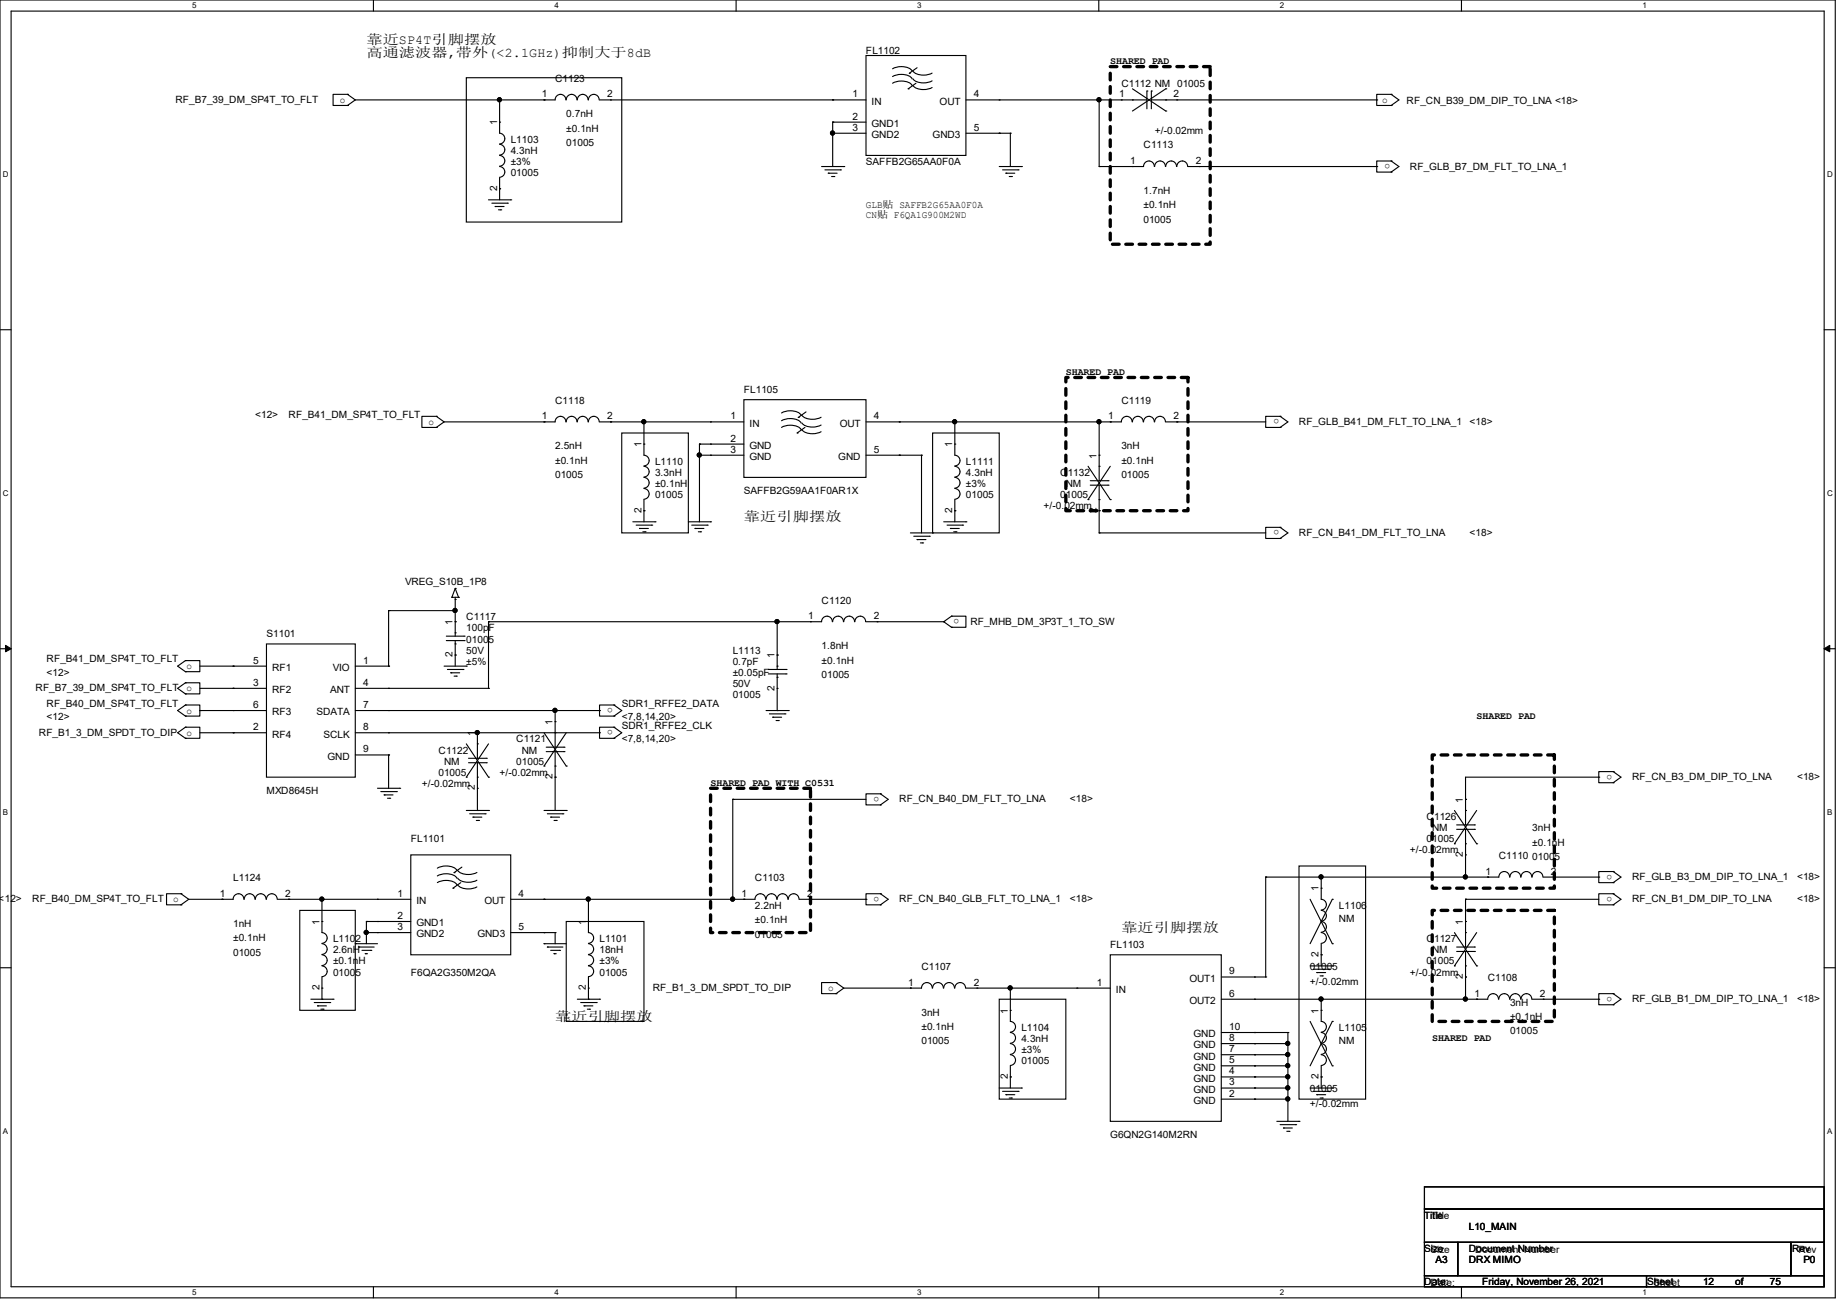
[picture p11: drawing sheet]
<svg xmlns="http://www.w3.org/2000/svg" width="210mm" height="149mm" viewBox="0 0 210 149" stroke-linecap="round" stroke-linejoin="round" font-family="sans-serif">
<path d="M0 0h209.9v148.5h-209.9zM1.3 1.3h207.4v145.9h-207.4z" fill="none" stroke="#000" stroke-width=".13"/>
<g fill="#fff">
<path d="M22 .1h.5v1h-.5z"/>
<path d="M22 147.3h.5v1h-.5z"/>
</g>
<path d="M42.7 0v1.3M42.7 147.2v1.3" fill="none" stroke="#000" stroke-width=".13"/>
<g fill="#fff">
<path d="M63.4 .1h.5v1h-.5z"/>
<path d="M63.4 147.3h.5v1h-.5z"/>
</g>
<path d="M84.2 0v1.3M84.2 147.2v1.3" fill="none" stroke="#000" stroke-width=".13"/>
<g fill="#fff">
<path d="M104.9 .1h.5v1h-.5z"/>
<path d="M104.9 147.3h.5v1h-.5z"/>
</g>
<path d="M125.7 0v1.3M125.7 147.2v1.3" fill="none" stroke="#000" stroke-width=".13"/>
<g fill="#fff">
<path d="M146.4 .1h.5v1h-.5z"/>
<path d="M146.4 147.3h.5v1h-.5z"/>
</g>
<path d="M167.2 0v1.3M167.2 147.2v1.3" fill="none" stroke="#000" stroke-width=".13"/>
<g fill="#fff">
<path d="M187.9 .1h.5v1h-.5z"/>
<path d="M187.9 147.3h.5v1h-.5z"/>
<path d="M.3 19.5h.7v1h-.7z"/>
<path d="M209 19.5h.6v1h-.6z"/>
<path d="M.3 55.9h.7v1h-.7z"/>
<path d="M209 55.9h.6v1h-.6z"/>
</g>
<path d="M0 37.7h1.3M208.7 37.7h1.2" fill="none" stroke="#000" stroke-width=".13"/>
<g fill="#fff">
<path d="M.3 92.4h.6v1h-.6z"/>
<path d="M209 92.4h.6v1h-.6z"/>
</g>
<path d="M0 74.2h1.3M208.7 74.2h1.2" fill="none" stroke="#000" stroke-width=".13"/>
<path d="M.6 73.8l.7 .4-.7 .3zM208.7 74.2l.6-.4v.7z" fill="#000" stroke="#000" stroke-width=".13"/>
<g fill="#fff">
<path d="M.3 128.9h.6v1h-.6z"/>
<path d="M209 128.9h.6v1h-.6z"/>
</g>
<g fill="none" stroke="#000" stroke-width=".13">
<path d="M39.8 10.8l.8 .6M39.8 10.8h.1M39.8 12.1h.1M39.8 10.8h-1.7v1.3h1.7M40.6 11.4l-.8 .7M53.3 8.9h17.8v16.5h-17.8zM57.2 16.5a.61 .61 0 0 1 .5 .6 .61 .61 0 0 1-.6 .6M57.2 17.8a.61 .61 0 0 1 .5 .6 .61 .61 0 0 1-.6 .6M57.2 19a.61 .61 0 0 1 .5 .7 .61 .61 0 0 1-.6 .6M57.2 11.4v3.8a.61 .61 0 0 1 .5 .7 .61 .61 0 0 1-.6 .6M57.2 14h.1M57.2 11.4h.1"/>
<path d="M62.2 11.4h.1M64.7 11.4a.61 .61 0 0 0-.6-.6 .61 .61 0 0 0-.6 .6h-22.9M66 11.4a.61 .61 0 0 0-.6-.6 .61 .61 0 0 0-.6 .6M67.3 11.4a.61 .61 0 0 0-.6-.6 .61 .61 0 0 0-.7 .6M68.5 11.4a.61 .61 0 0 0-.6-.6 .61 .61 0 0 0-.6 .6M68.6 11.4h30.5M69.9 11.4h.1M94 19h2.5M94.4 19.4h1.7M94.7 19.8h.1M94.7 19.8h1.1M95.3 15.2h3.8"/>
<path d="M95.3 14h3.8M95.3 11.4h.1M95.3 15.2h.1M95.3 14h.1M95.3 14v5.1M96.1 19.4h.1M96.5 19h.1M99.1 6.4h11.4v11.4h-11.4zM102.1 7.9l.4-.2a1.72 1.72 0 0 1 1.8 .4M102.1 9.5l.4-.2a1.72 1.72 0 0 1 1.8 .5M102.1 8.8l.4-.2a1.72 1.72 0 0 1 1.8 .4M103.9 10.2h.1"/>
<path d="M104 8.4h.1M104.4 9a1.94 1.94 0 0 0 2.2 .2M104.4 9.8a1.94 1.94 0 0 0 2.2 .2M104.4 8.1a1.94 1.94 0 0 0 2.2 .3M104.8 9.5l-.9 .7M104.9 7.7l-.9 .7M110.5 11.4h20.7M110.5 15.2h5.1M114.3 19h2.5M114.3 11.4h.1M114.3 15.2h.1M114.7 19.4h1.8"/>
<path d="M115.1 19.8h.1M115.1 19.8h1M115.6 15.2h.1M115.6 15.2v3.9M116.5 19.4h.1M116.8 19h.1M125.7 11.4h.1M125.7 19.1h.1M125.7 11.4v7.7M128.3 11.4h.1M129.5 19.1h.1M129.5 11.4h.1"/>
<path d="M129.5 10.2l3.9 2.5M131.2 10.4h.1M131.2 10.4v2M131.7 10.4h.1M131.7 10.4v2M131.7 11.4h25.8M132 19a.61 .61 0 0 0-.6-.6 .61 .61 0 0 0-.6 .7h-5.1M133.3 19a.61 .61 0 0 0-.6-.6 .61 .61 0 0 0-.6 .7M133.4 11.4h.1M133.4 12.7h.1M133.4 10.2h.1M133.4 10.2l-3.9 2.5"/>
<path d="M134.6 19a.61 .61 0 0 0-.6-.6 .61 .61 0 0 0-.6 .7M134.6 11.4h.1M135.8 19a.61 .61 0 0 0-.6-.6 .61 .61 0 0 0-.6 .7M135.9 19.1h21.6M137.2 19.1h.1M157.5 11.4h.1M157.5 19.1h.1M159.1 10.8h.1M159.1 12.1h.1M159.1 10.8h-1.6v1.3h1.6M159.1 19.7h.1M159.1 18.4h.1"/>
<path d="M159.1 18.4h-1.6v1.3h1.6M159.1 10.8l.9 .6-.9 .7M159.1 18.4l.9 .7-.9 .6M55.9 22.9h2.5M56.3 23.2h1.7M56.6 23.6h.1M56.6 23.6h1.1M57 24h.3M57.2 21.6h.1M57.2 20.3v2.6M57.3 24h.1M58 23.2h.1"/>
<path d="M58.4 22.9h.1M95.1 20.2h.3M95.4 20.2h.1M115.4 20.2h.3M115.7 20.2h.1M49.9 47.6h.1M49.9 48.9h.1M49.9 47.6h-1.6v1.3h1.6M49.9 47.6l.9 .7M50.8 48.3l-.9 .6M62.2 48.3h.1M64.1 47.6a.61 .61 0 0 1 .6 .7"/>
<path d="M64.1 47.6a.61 .61 0 0 0-.6 .7h-12.7M65.4 47.6a.61 .61 0 0 0-.6 .7M65.4 47.6a.61 .61 0 0 1 .6 .7M66.7 47.6a.61 .61 0 0 1 .6 .7M66.7 47.6a.61 .61 0 0 0-.7 .7M67.9 47.6a.61 .61 0 0 0-.6 .7M67.9 47.6a.61 .61 0 0 1 .6 .7M68.6 48.3h16.5M69.9 48.3h.1M71.1 49.5h7.6v11.5h-7.6zM72.4 59.7h2.5M73.7 48.3v3.8a.61 .61 0 0 1 .6 .6 .61 .61 0 0 1-.6 .6"/>
<path d="M73.7 48.3h.1M73.7 53.3a.61 .61 0 0 1 .6 .7 .61 .61 0 0 1-.6 .6M73.7 54.6a.61 .61 0 0 1 .6 .6 .61 .61 0 0 1-.6 .6M73.7 55.9a.61 .61 0 0 1 .6 .6 .61 .61 0 0 1-.6 .6M73.7 50.8h.1M73.7 58.4h.1M73.7 57.2v2.5M74.9 59.7h.1M78.7 59.7h2.6M80 50.8h5.1M80 52.1h5.1M80 50.8h.1"/>
<path d="M80 52.1h.1M80 50.8v8.9M81.3 59.7h.1M81.3 48.3h.1M81.3 50.8h.1M81.3 52.1h.1M85.1 45.7h14v8.9h-14zM89.4 47.2l.4-.1a1.72 1.72 0 0 1 1.8 .4M89.4 48.9l.4-.2a1.72 1.72 0 0 1 1.8 .5M89.4 48.1l.4-.2a1.72 1.72 0 0 1 1.8 .5M91.2 49.5h.1M91.3 47.8h.1"/>
<path d="M91.7 49.1a1.94 1.94 0 0 0 2.2 .3M91.7 47.5a1.94 1.94 0 0 0 2.2 .2M91.7 48.4a1.94 1.94 0 0 0 2.2 .2M92.1 48.9l-.9 .6M92.2 47.1l-.9 .7M99.1 52.1h6.3M102.9 48.3h.1M102.9 52.1h.1M105.4 52.1h.1M105.4 52.1v8.9M106.7 49.5h7.6v11.5h-7.6zM107.9 59.7h2.6"/>
<path d="M109.2 48.3v3.8a.61 .61 0 0 1 .6 .6 .61 .61 0 0 1-.6 .6M109.2 48.3h.1M109.2 53.3a.61 .61 0 0 1 .6 .7 .61 .61 0 0 1-.6 .6M109.2 54.6a.61 .61 0 0 1 .6 .6 .61 .61 0 0 1-.6 .6M109.2 55.9a.61 .61 0 0 1 .6 .6 .61 .61 0 0 1-.6 .6M109.2 50.8h.1M109.2 58.4h.1M109.2 57.2v2.5M110.5 59.7h.1M124.5 57.2h.1M124.5 53.3l2.5 3.9M124.7 55h2"/>
<path d="M124.7 55.5h2M125.7 48.3v6.7M125.7 48.3h.1M125.7 53.3h.1M125.7 57.2h.1M125.7 52.1h.1M125.7 58.4h.1M125.7 55.5v5.5M126.7 55h.1M126.7 55.5h.1M127 48.3h.1M127 57.2h.1"/>
<path d="M127 53.3l-2.5 3.9M128.9 47.6a.61 .61 0 0 1 .6 .7M128.9 47.6a.61 .61 0 0 0-.6 .7h-29.2M130.2 47.6a.61 .61 0 0 1 .6 .7M130.2 47.6a.61 .61 0 0 0-.7 .7M131.4 47.6a.61 .61 0 0 1 .6 .7M131.4 47.6a.61 .61 0 0 0-.6 .7M132.7 47.6a.61 .61 0 0 1 .6 .7M132.7 47.6a.61 .61 0 0 0-.6 .7M133.4 48.3h11.4M134.6 48.3h.1M146.4 48.9h.1"/>
<path d="M146.4 47.6h.1M146.4 47.6h-1.6v1.3h1.6M146.4 47.6l.9 .7-.9 .6M21.2 75.6l-.9 .6 .9 .6M21.2 75.6h.1M21.2 76.8h.1M21.2 75.6h1.7v1.2h-1.7M21.2 78.1l-.9 .6 .9 .7M21.2 78.1h.1M21.2 79.4h.1M21.2 78.1h1.7v1.3h-1.7M22.9 78.7h7.6"/>
<path d="M22.9 76.2h7.6M26.7 78.7h.1M26.7 76.2h.1M30.5 73.7h10.1v15.2h-10.1zM40.6 76.2h3.9M40.6 78.7h15.3M44.5 69.9h.1M44.5 69.9v6.3M44.5 69.9h7.6M44.5 76.2h.1M44.5 78.7h.1M50.8 76.2h2.5"/>
<path d="M51.1 72.8h2M51.1 73.3h2M51.2 76.6h1.8M51.6 77h1M51.6 77h.1M51.7 68.3h.1M51.7 68.3h.8M51.9 77.3h.3M52.1 67.3l.4 1M52.1 68.6h.1M52.1 67.3h.1M52.1 69.9h.1"/>
<path d="M52.1 68.3v4.5M52.1 67.3l-.4 1M52.1 72.4h.1M52.1 73.7h.1M52.1 71.1h.1M52.1 74.9h.1M52.1 73.3v2.9M52.2 77.3h.1M52.5 68.3h.1M53 76.6h.1M53.1 72.8h.1M53.1 73.3h.1"/>
<path d="M53.3 76.2h.1M55.9 71.1h.1M55.9 78.7h.1M55.9 71.1v7.6M72.8 60.1h1.7M73.2 60.5h.1M73.2 60.5h1M73.5 60.8h.3M73.8 60.8h.1M74.5 60.1h.1M79.1 60.1h1.8M79.5 60.5h.1"/>
<path d="M79.5 60.5h1M79.9 60.8h.2M80.1 60.8h.1M80.9 60.1h.1M87.9 76.6h2M87.9 77.1h2M88.9 71.1h.1M88.9 71.1v5.5M88.9 76.2h.1M88.9 77.5h.1M88.9 74.9h.1M88.9 78.7h.1"/>
<path d="M88.9 77.1v4.2M89.9 76.6h.1M89.9 77.1h.1M92.7 71.1h.1M94.6 70.5a.61 .61 0 0 1 .6 .6M94.6 70.5a.61 .61 0 0 0-.6 .6h-38.1M95.9 70.5a.61 .61 0 0 0-.6 .6M95.9 70.5a.61 .61 0 0 1 .6 .6M97.2 70.5a.61 .61 0 0 1 .5 .6M97.2 70.5a.61 .61 0 0 0-.7 .6M98.4 70.5a.61 .61 0 0 1 .6 .6M98.4 70.5a.61 .61 0 0 0-.6 .6"/>
<path d="M99.1 71.1h8.8M100.3 71.1h.1M104.1 61h2.6M104.5 61.3h1.8M104.9 61.7h.1M104.9 61.7h1M105.3 62.1h.2M105.5 62.1h.1M106.3 61.3h.1M106.7 61h.1M107.9 71.1h.1M107.9 71.1l.9 .7"/>
<path d="M108.3 60.1h1.8M108.7 60.5h.1M108.7 60.5h1M108.8 71.8h.1M108.8 70.5h.1M108.8 70.5h1.7v1.3h-1.7M108.8 70.5l-.9 .6M109.1 60.8h.2M109.3 60.8h.1M110.1 60.1h.1M125.7 61h.1M125.7 61h19.1"/>
<path d="M146.4 61.6h.1M146.4 60.3h.1M146.4 60.3h-1.6v1.3h1.6M146.4 60.3l.9 .7-.9 .6M21.2 80.6l-.9 .7 .9 .6M21.2 80.6h.1M21.2 81.9h.1M21.2 80.6h1.7v1.3h-1.7M21.2 83.2l-.9 .6 .9 .7M21.2 83.2h.1M21.2 84.5h.1M21.2 83.2h1.7v1.3h-1.7"/>
<path d="M22.9 81.3h7.6M22.9 81.3h.1M22.9 83.8h7.6M26.7 83.8h.1M26.7 81.3h.1M40.6 81.3h28M40.6 83.8h28M40.6 86.4h3.9M43.2 90.2h2.5M43.6 90.6h1.7M43.9 90.9h.1M43.9 90.9h1.1"/>
<path d="M44.3 91.3h.3M44.5 86.4v3.8M44.5 81.3h.1M44.5 83.8h.1M44.5 86.4h.1M44.6 91.3h.1M45.3 90.6h.1M45.7 90.2h.1M47 97.8h11.4v11.4h-11.4zM50 99.3l.5-.2a1.72 1.72 0 0 1 1.8 .5M51.9 99.8h.1M52.4 99.6a1.94 1.94 0 0 0 2.2 .2"/>
<path d="M52.8 99.2l-.9 .6M53.3 88.9h.1M53.3 92.7h2.6M53.3 85.1l2.6 3.8M53.6 86.7h2M53.6 87.2h2M53.7 93.1h1.8M54.1 93.5h.1M54.1 93.5h1M54.5 93.9h.2M54.6 85.1h.1M54.6 88.9h.1"/>
<path d="M54.6 83.8h.1M54.6 90.2h.1M54.6 92.7h.1M54.6 83.8v2.9M54.6 87.2v5.5M54.7 93.9h.1M55.5 93.1h.1M55.6 86.7h.1M55.6 87.2h.1M55.9 92.7h.1M55.9 88.9h.1M55.9 85.1l-2.6 3.8"/>
<path d="M62.2 92.7h2.6M62.2 87.6h.1M62.2 83.8l2.6 3.8M62.5 85.5h2M62.5 86h2M62.6 93.1h1.8M63 93.5h.1M63 93.5h1M63.4 93.9h.2M63.5 81.3h.1M63.5 81.3v4.2M63.5 83.8h.1"/>
<path d="M63.5 87.6h.1M63.5 82.6h.1M63.5 88.9h.1M63.5 86v6.7M63.6 93.9h.1M64.4 93.1h.1M64.5 85.5h.1M64.5 86h.1M64.8 92.7h.1M64.8 87.6h.1M64.8 83.8l-2.6 3.8M68.6 81.3h.1"/>
<path d="M68.6 83.8h.1M70.2 84.5h.1M70.2 83.2h.1M70.2 83.2h-1.6v1.3h1.6M70.2 81.9h.1M70.2 80.6h.1M70.2 80.6h-1.6v1.3h1.6M70.2 83.2l.9 .6-.9 .7M70.2 80.6l.9 .7-.9 .6M83.8 91.4h15.3M83.8 91.4h.1M83.8 91.4v11.5"/>
<path d="M87.6 81.3h2.6M88 81.7h1.8M88.4 82h.1M88.4 82h1M88.8 82.4h.2M88.9 81.3h.1M89 82.4h.1M89.8 81.7h.1M90.2 81.3h.1M100.7 90.8l.9 .6-.9 .7M100.7 92.1h.1M100.7 90.8h.1"/>
<path d="M100.7 90.8h-1.6v1.3h1.6M148.6 99.1h7.6v26.6h-7.6zM166.4 96.5h.1M166.4 92.7l2.5 3.8M166.6 94.4h2.1M166.6 94.9h2.1M167.6 92.7h.1M167.6 96.5h.1M167.6 91.4h.1M167.6 97.8h.1M167.6 94.9v5.4M168.7 94.4h.1"/>
<path d="M168.7 94.9h.1M168.9 96.5h.1M168.9 92.7l-2.5 3.8M182.9 88.9h-15.3v5.5M182.9 88.9h.1M184.5 99.7l.9 .6-.9 .7M184.5 88.3l.9 .6-.9 .6M184.5 99.7h.1M184.5 99.7h-1.6v1.3h1.6M184.5 89.5h.1M184.5 88.3h.1M184.5 88.3h-1.6v1.2h1.6"/>
<path d="M0 110.7h1.3M20.7 102.2h.1M20.7 103.5h.1M20.7 102.2h-1.6v1.3h1.6M20.7 102.2l.9 .7M21.6 102.9l-.9 .6M25.4 102.9h.1M27.9 102.9a.61 .61 0 0 0-.6-.7 .61 .61 0 0 0-.6 .7h-5.1M29.2 102.9a.61 .61 0 0 0-.6-.7 .61 .61 0 0 0-.7 .7M30.4 102.9a.61 .61 0 0 0-.6-.7 .61 .61 0 0 0-.6 .7M31.7 102.9a.61 .61 0 0 0-.6-.7 .61 .61 0 0 0-.6 .7M31.8 102.9h15.2"/>
<path d="M33 102.9h.1M34.3 104.1h6.3v11.5h-6.3zM35.6 114.3h2.5M35.9 114.7h1.8M36.3 115.1h1M36.3 115.1h.1M36.7 115.4h.3M36.8 102.9v3.8a.61 .61 0 0 1 .6 .6 .61 .61 0 0 1-.6 .6M36.8 102.9h.1M36.8 114.3h.1M36.8 105.4h.1M36.8 113h.1"/>
<path d="M36.8 111.8v2.5M36.8 107.9a.61 .61 0 0 1 .6 .7 .61 .61 0 0 1-.6 .6M36.8 109.2a.61 .61 0 0 1 .6 .6 .61 .61 0 0 1-.6 .6M36.8 110.5a.61 .61 0 0 1 .6 .6 .61 .61 0 0 1-.6 .6M37 115.4h.1M37.7 114.7h.1M38.1 114.3h.1M40.6 107.9h.1M40.6 107.9h2.6M41 108.3h.1M41 108.3h1.8M41.4 108.7h1"/>
<path d="M41.8 109.1h.1M41.8 109.1h.2M41.9 106.7h5.1M41.9 105.4h5.1M41.9 105.4h.1M41.9 106.7h.1M41.9 105.4v2.6M42.4 108.7h.1M43.2 102.9h.1M43.2 106.7h.1M43.2 105.4h.1M50 101l.5-.2a1.72 1.72 0 0 1 1.8 .4"/>
<path d="M50 100.2l.5-.2a1.72 1.72 0 0 1 1.8 .5M51.8 101.6h.1M52.4 100.5a1.94 1.94 0 0 0 2.2 .2M52.4 101.2a1.94 1.94 0 0 0 2.2 .3M52.7 101l-.9 .6M58.4 106.7h5.1M62.2 107.9h.1M62.2 107.9h2.6M62.2 102.9h.1M62.2 106.7h.1M62.6 108.3h.1M62.6 108.3h1.8"/>
<path d="M63 108.7h1M63.4 109.1h.1M63.4 109.1h.2M63.5 106.7h.1M63.5 106.7v1.3M64 108.7h.1M64.8 105.4h8.9v11.4h-8.9zM66 114.3h2.6M66.4 114.7h1.8M66.8 115.1h.1M66.8 115.1h1M67.2 115.4h.2"/>
<path d="M67.3 102.9v3.8a.61 .61 0 0 1 .6 .6 .61 .61 0 0 1-.6 .6M67.3 102.9h.1M67.3 114.3h.1M67.3 107.9a.61 .61 0 0 1 .6 .7 .61 .61 0 0 1-.6 .6M67.3 109.2a.61 .61 0 0 1 .6 .6 .61 .61 0 0 1-.6 .6M67.3 110.5a.61 .61 0 0 1 .6 .6 .61 .61 0 0 1-.6 .6M67.3 105.4h.1M67.3 113h.1M67.3 111.8v2.5M67.4 115.4h.1M68.2 114.7h.1M68.6 114.3h.1"/>
<path d="M83.8 102.9h.1M85.1 102.9h.1M87.6 102.9a.61 .61 0 0 0-.6-.7 .61 .61 0 0 0-.6 .7h-28M88.9 102.9a.61 .61 0 0 0-.7-.7 .61 .61 0 0 0-.6 .7M90.1 102.9a.61 .61 0 0 0-.6-.7 .61 .61 0 0 0-.6 .7M91.4 102.9a.61 .61 0 0 0-.6-.7 .61 .61 0 0 0-.6 .7M91.4 102.9h7.7M92.7 102.9h.1M95.6 112.4h.1M95.6 113.7h.1M95.6 112.4h-1.6v1.3h1.6M95.6 112.4l.9 .6"/>
<path d="M96.5 113l-.9 .7M99.1 102.9h.1M100.7 102.2l.9 .7-.9 .6M100.7 103.5h.1M100.7 102.2h.1M100.7 102.2h-1.6v1.3h1.6M104.1 113h.1M106 112.4a.61 .61 0 0 1 .6 .6M106 112.4a.61 .61 0 0 0-.6 .6h-8.9M107.3 112.4a.61 .61 0 0 1 .6 .6M107.3 112.4a.61 .61 0 0 0-.6 .6M108.6 112.4a.61 .61 0 0 0-.6 .6"/>
<path d="M108.6 112.4a.61 .61 0 0 1 .6 .6M109.9 112.4a.61 .61 0 0 1 .5 .6M109.9 112.4a.61 .61 0 0 0-.7 .6M110.5 113h16.5M111.8 113h.1M114.3 114.3h7.6v11.4h-7.6zM115.6 118.1a.61 .61 0 0 1 .6 .6 .61 .61 0 0 1-.6 .6M115.6 119.4a.61 .61 0 0 1 .6 .6 .61 .61 0 0 1-.6 .6M115.6 113v3.8a.61 .61 0 0 1 .6 .7 .61 .61 0 0 1-.6 .6M115.6 115.6h.1M115.6 113h.1M123.2 113h.1"/>
<path d="M127 109.2h12.7v19.1h-12.7zM139.7 111.8h5.1M139.7 119.4h7.6M139.7 118.1h7.6M143.5 111.8h.1M143.5 119.4h.1M143.5 114.3h.1M143.5 118.1h.1M144.8 111.8h.1M144.8 100.3h.1M144.8 100.3v11.5M147.3 118.1h.1"/>
<path d="M147.3 119.4h.1M147.3 118.1v10.2M149.9 110.5h2.5M149.9 102.9l2.5 5M149.9 116.8l2.5 5.1M150.2 110.9h1.8M150.6 111.3h.1M150.6 111.3h1M151 111.6h.3M151.1 114.3v2.5a.61 .61 0 0 1 .6 .7 .61 .61 0 0 1-.6 .6M151.1 114.3h.1M151.1 104.1a.61 .61 0 0 1 .6 .7 .61 .61 0 0 1-.6 .6"/>
<path d="M151.1 105.4a.61 .61 0 0 1 .6 .6 .61 .61 0 0 1-.6 .6M151.1 106.7a.61 .61 0 0 1 .6 .6 .61 .61 0 0 1-.6 .6M151.1 118.1a.61 .61 0 0 1 .6 .6 .61 .61 0 0 1-.6 .6M151.1 119.4a.61 .61 0 0 1 .6 .6 .61 .61 0 0 1-.6 .6M151.1 100.3v2.6a.61 .61 0 0 1 .6 .6 .61 .61 0 0 1-.6 .6M151.1 101.6h.1M151.1 109.2h.1M151.1 115.6h.1M151.1 100.3h.1M151.1 108v2.5M151.3 111.6h.1M152 110.9h.1"/>
<path d="M152.4 110.5h.1M152.4 102.9l-2.5 5.1M152.4 116.8l-2.5 5.1M152.4 102.9h.1M152.4 108h.1M152.4 116.8h.1M166.4 110.5h.1M166.4 106.7l2.5 3.8M166.6 108.3h2.1M166.6 108.8h2.1M167.6 114.3h.1M167.6 102.9h.1"/>
<path d="M167.6 102.9v5.4M167.6 102.9h15.3M167.6 106.7h.1M167.6 110.5h.1M167.6 105.4h.1M167.6 111.8h.1M167.6 100.3h.1M167.6 108.8v5.5M168.7 108.3h.1M168.7 108.8h.1M168.9 114.3h.1M168.9 110.5h.1"/>
<path d="M168.9 106.7l-2.5 3.8M170.2 100.3h.1M171.4 114.3a.61 .61 0 0 0-.6-.6 .61 .61 0 0 0-.6 .6h-30.5M172.7 114.3a.61 .61 0 0 0-.6-.6 .61 .61 0 0 0-.6 .6M172.7 100.3a.61 .61 0 0 0-.6-.6 .61 .61 0 0 0-.6 .6h-26.7M173.9 114.3a.61 .61 0 0 0-.6-.6 .61 .61 0 0 0-.6 .6M173.9 100.3a.61 .61 0 0 0-.6-.6 .61 .61 0 0 0-.6 .6M175.2 114.3a.61 .61 0 0 0-.6-.6 .61 .61 0 0 0-.6 .6M175.2 100.3a.61 .61 0 0 0-.6-.6 .61 .61 0 0 0-.6 .6M175.3 114.3h7.6M176.5 100.3a.61 .61 0 0 0-.6-.6 .61 .61 0 0 0-.6 .6M176.5 114.3h.1"/>
<path d="M176.5 100.3h6.4M177.8 100.3h.1M182.9 100.3h.1M182.9 114.3h.1M184.5 113.7l.9 .6-.9 .6M184.5 102.2l.9 .7-.9 .6M184.5 114.9h.1M184.5 113.7h.1M184.5 113.7h-1.6v1.2h1.6M184.5 101h.1M184.5 103.5h.1M184.5 102.2h.1"/>
<path d="M184.5 102.2h-1.6v1.3h1.6M208.7 110.7h1.2M114.3 124.5h2.5M114.7 124.8h1.8M115.1 125.2h.1M115.1 125.2h1M115.4 125.6h.3M115.6 120.7a.61 .61 0 0 1 .6 .6 .61 .61 0 0 1-.6 .6M115.6 123.2h.1M115.6 121.9v2.6M115.7 125.6h.1M116.5 124.8h.1"/>
<path d="M116.8 124.5h.1M139.7 124.5h7.6M139.7 125.7h7.6M139.7 123.2h7.6M139.7 121.9h7.6M139.7 120.7h7.6M143.5 125.7h.1M143.5 124.5h.1M143.5 123.2h.1M143.5 121.9h.1M143.5 120.7h.1M146 128.3h2.6"/>
<path d="M146.4 128.7h1.8M146.8 129h.1M146.8 129h1M147.2 129.4h.2M147.3 120.7h.1M147.3 121.9h.1M147.3 123.2h.1M147.3 124.5h.1M147.3 125.7h.1M147.4 129.4h.1M148.2 128.7h.1M148.6 128.3h.1"/>
<path d="M149.9 124.5h2.5M150.2 124.8h1.8M150.6 125.2h.1M150.6 125.2h1M151 125.6h.3M151.1 120.7a.61 .61 0 0 1 .6 .6 .61 .61 0 0 1-.6 .6M151.1 123.2h.1M151.1 121.9v2.6M151.3 125.6h.1M152 124.8h.1M152.4 124.5h.1M152.4 121.9h.1"/>
<path d="M162.9 135.8h45.8v2.5h-45.8zM162.9 138.3h45.8v3.8h-45.8zM162.9 142.1h3.9v3.8h-3.9zM162.9 145.9h25.4v1.3h-25.4zM166.8 142.1h38.1v3.8h-38.1zM188.3 145.9h20.4v1.3h-20.4zM204.9 142.1h3.8v3.8h-3.8z"/>
</g>
<path d="M127 7.6h11.4v20.3h-11.4zM121.9 43.2h14v15.2h-14zM81.3 90.2h11.4v16.5h-11.4zM163.8 86.4h14v15.2h-14zM163.8 104.1h14v12.7h-14z" fill="none" stroke="#000" stroke-width=".38" stroke-dasharray=".8 .8"/>
<g fill="#000" stroke="#000" stroke-width=".13">
<circle cx="57.1" cy="11.4" r=".23"/>
<circle cx="95.2" cy="15.2" r=".23"/>
<circle cx="125.7" cy="11.4" r=".23"/>
<circle cx="73.6" cy="48.2" r=".23"/>
<circle cx="80" cy="52" r=".23"/>
<circle cx="109.2" cy="48.2" r=".23"/>
<circle cx="125.7" cy="48.2" r=".23"/>
<circle cx="52" cy="69.8" r=".23"/>
<circle cx="88.9" cy="71.1" r=".23"/>
<circle cx="54.6" cy="83.8" r=".23"/>
<circle cx="63.5" cy="81.3" r=".23"/>
<circle cx="36.8" cy="102.8" r=".23"/>
<circle cx="41.9" cy="106.7" r=".23"/>
<circle cx="67.3" cy="102.8" r=".23"/>
<circle cx="83.8" cy="102.8" r=".23"/>
<circle cx="115.5" cy="113" r=".23"/>
<circle cx="147.3" cy="119.4" r=".23"/>
<circle cx="151.1" cy="114.3" r=".23"/>
<circle cx="151.1" cy="100.3" r=".23"/>
<circle cx="167.6" cy="100.3" r=".23"/>
<circle cx="167.6" cy="114.3" r=".23"/>
<circle cx="147.3" cy="125.7" r=".23"/>
<circle cx="147.3" cy="121.9" r=".23"/>
<circle cx="147.3" cy="123.2" r=".23"/>
<circle cx="147.3" cy="120.6" r=".23"/>
<circle cx="147.3" cy="124.4" r=".23"/>
</g>
<g font-size="1.5">
<text x="41.9" y="5">靠近SP4T引脚摆放</text>
<text x="41.9" y="6.6">高通滤波器,带外(&lt;2.1GHz)抑制大于8dB</text>
<text x="85.1" y="59.6">靠近引脚摆放</text>
<text x="128.3" y="106.6">靠近引脚摆放</text>
<text x="63.5" y="116.8">靠近引脚摆放</text>
</g>
<g font-size="1.1">
<text x="20.1" y="11.8">RF_B7_39_DM_SP4T_TO_FLT</text>
<text x="38.9" y="11.8">o</text>
<text x="62" y="11.1">1</text>
<text x="63.5" y="9.4">C1123</text>
<text x="69.5" y="11.1">2</text>
<text x="97.5" y="11.1">1</text>
<text x="99.1" y="6.2">FL1102</text>
<text x="99.7" y="12">IN</text>
<text x="107.5" y="12">OUT</text>
<text x="111.4" y="11.1">4</text>
<text x="127" y="7.3">SHARED PAD</text>
<text x="128" y="11.1">1</text>
<text x="128.3" y="10">C1112 NM 01005</text>
<text x="134.2" y="11.1">2</text>
<text x="158.1" y="11.8">o</text>
<text x="160.9" y="11.9">RF_CN_B39_DM_DIP_TO_LNA &lt;18&gt;</text>
<text x="56.9" y="14.4" transform="rotate(-90 56.9 14.4)">1</text>
<text x="58.4" y="16.3">L1103</text>
<text x="58.4" y="17.6">4.3nH</text>
<text x="64.8" y="13.4">0.7nH</text>
<text x="64.8" y="15.1">±0.1nH</text>
<text x="64.8" y="16.7">01005</text>
<text x="97.5" y="14.9">3</text>
<text x="97.5" y="13.7">2</text>
<text x="99.7" y="15.8">GND2</text>
<text x="99.7" y="14.5">GND1</text>
<text x="106.7" y="15.8">GND3</text>
<text x="111.4" y="14.9">5</text>
<text x="130.8" y="17">C1113</text>
<text x="132.1" y="15.3">+/-0.02mm</text>
<text x="56.9" y="21.8" transform="rotate(-90 56.9 21.8)">2</text>
<text x="58.4" y="18.9">±3%</text>
<text x="58.4" y="20.2">01005</text>
<text x="99.1" y="18.9">SAFFB2G65AA0F0A</text>
<text x="99.1" y="23.8">GLB贴 SAFFB2G65AA0F0A</text>
<text x="129.3" y="18.8">1</text>
<text x="130.8" y="22.2">1.7nH</text>
<text x="130.8" y="23.8">±0.1nH</text>
<text x="136.8" y="18.8">2</text>
<text x="159" y="18.8" transform="rotate(-180 159 18.8)">o</text>
<text x="161.3" y="19.4">RF_GLB_B7_DM_FLT_TO_LNA_1</text>
<text x="99" y="25">CN贴 F6QA1G900M2WD</text>
<text x="130.8" y="25.5">01005</text>
<text x="29.2" y="47.8">&lt;12&gt;</text>
<text x="33" y="47.8">RF_B41_DM_SP4T_TO_FLT</text>
<text x="62" y="48">1</text>
<text x="63.5" y="46.2">C1118</text>
<text x="69.5" y="48">2</text>
<text x="83.6" y="48">1</text>
<text x="85.1" y="44.9">FL1105</text>
<text x="100" y="48">4</text>
<text x="121.9" y="42.9">SHARED PAD</text>
<text x="126.7" y="48">1</text>
<text x="128.3" y="46.2">C1119</text>
<text x="134.2" y="48">2</text>
<text x="146.3" y="48" transform="rotate(-180 146.3 48)">o</text>
<text x="49" y="48.6">o</text>
<text x="63.5" y="51.4">2.5nH</text>
<text x="63.5" y="53.1">±0.1nH</text>
<text x="73.4" y="51.2" transform="rotate(-90 73.4 51.2)">1</text>
<text x="74.9" y="53.2">L1110</text>
<text x="83.6" y="50.5">2</text>
<text x="83.6" y="51.8">3</text>
<text x="85.7" y="48.8">IN</text>
<text x="85.7" y="51.4">GND</text>
<text x="85.7" y="52.6">GND</text>
<text x="95.9" y="52.6">GND</text>
<text x="96.1" y="48.8">OUT</text>
<text x="100" y="51.8">5</text>
<text x="108.9" y="51.2" transform="rotate(-90 108.9 51.2)">1</text>
<text x="110.5" y="53.2">L1111</text>
<text x="125.4" y="52.4" transform="rotate(-90 125.4 52.4)">1</text>
<text x="128.3" y="51.4">3nH</text>
<text x="128.3" y="53.1">±0.1nH</text>
<text x="148.6" y="48.6">RF_GLB_B41_DM_FLT_TO_LNA_1</text>
<text x="168.1" y="48.6">&lt;18&gt;</text>
<text x="63.5" y="54.7">01005</text>
<text x="73.4" y="58.7" transform="rotate(-90 73.4 58.7)">2</text>
<text x="74.9" y="54.4">3.3nH</text>
<text x="74.9" y="55.7">±0.1nH</text>
<text x="74.9" y="57">01005</text>
<text x="85.1" y="56.5">SAFFB2G59AA1F0AR1X</text>
<text x="108.9" y="58.7" transform="rotate(-90 108.9 58.7)">2</text>
<text x="110.5" y="54.4">4.3nH</text>
<text x="110.5" y="55.7">±3%</text>
<text x="110.5" y="57">01005</text>
<text x="119.4" y="58.3">+/-0.02mm</text>
<text x="121.3" y="54.4">C1132</text>
<text x="121.3" y="57">01005</text>
<text x="121.9" y="55.7">NM</text>
<text x="125.4" y="58.7" transform="rotate(-90 125.4 58.7)">2</text>
<text x="128.3" y="54.7">01005</text>
<text x="146.3" y="60.7" transform="rotate(-180 146.3 60.7)">o</text>
<text x="148.6" y="61.3">RF_CN_B41_DM_FLT_TO_LNA</text>
<text x="168.1" y="61.3">&lt;18&gt;</text>
<text x="46.4" y="66.9">VREG_S10B_1P8</text>
<text x="51.8" y="71.5" transform="rotate(-90 51.8 71.5)">1</text>
<text x="53.3" y="71">C1117</text>
<text x="92.5" y="70.8">1</text>
<text x="94" y="69">C1120</text>
<text x="99.9" y="70.8">2</text>
<text x="109.7" y="70.8" transform="rotate(-180 109.7 70.8)">o</text>
<text x="111" y="71.5">RF_MHB_DM_3P3T_1_TO_SW</text>
<text x="5.3" y="75.8">RF_B41_DM_SP4T_TO_FLT</text>
<text x="5.3" y="77.3">&lt;12&gt;</text>
<text x="21.3" y="76.5">o</text>
<text x="28.9" y="75.9">5</text>
<text x="30.5" y="72.9">S1101</text>
<text x="31.1" y="76.8">RF1</text>
<text x="38.1" y="76.8">VIO</text>
<text x="41.5" y="75.9">1</text>
<text x="51.8" y="75.2" transform="rotate(-90 51.8 75.2)">2</text>
<text x="53.3" y="72.2">100pF</text>
<text x="53.3" y="73.5">01005</text>
<text x="53.3" y="74.8">50V</text>
<text x="53.3" y="76">±5%</text>
<text x="83.8" y="74.8">L1113</text>
<text x="83.8" y="76">0.7pF</text>
<text x="83.8" y="77.3">±0.05pF</text>
<text x="88.6" y="75.3" transform="rotate(-90 88.6 75.3)">1</text>
<text x="94" y="74.3">1.8nH</text>
<text x="94" y="75.9">±0.1nH</text>
<text x="94" y="77.6">01005</text>
<text x="4.1" y="79.1">RF_B7_39_DM_SP4T_TO_FLT</text>
<text x="5.3" y="80.9">RF_B40_DM_SP4T_TO_FLT</text>
<text x="5.3" y="82.4">&lt;12&gt;</text>
<text x="21.3" y="81.6">o</text>
<text x="21.3" y="79.1">o</text>
<text x="28.9" y="83.5">2</text>
<text x="28.9" y="78.4">3</text>
<text x="28.9" y="81">6</text>
<text x="31.1" y="79.3">RF2</text>
<text x="31.1" y="81.8">RF3</text>
<text x="36.2" y="81.8">SDATA</text>
<text x="37.8" y="79.3">ANT</text>
<text x="41.5" y="78.4">4</text>
<text x="41.5" y="83.5">8</text>
<text x="41.6" y="81">7</text>
<text x="63.2" y="82.9" transform="rotate(-90 63.2 82.9)">1</text>
<text x="70.1" y="83.5" transform="rotate(-180 70.1 83.5)">o</text>
<text x="70.1" y="81" transform="rotate(-180 70.1 81)">o</text>
<text x="71.1" y="83.4">SDR1_RFFE2_CLK</text>
<text x="71.1" y="80.9">SDR1_RFFE2_DATA</text>
<text x="71.1" y="82.4">&lt;7,8,14,20&gt;</text>
<text x="83.8" y="79.8">01005</text>
<text x="83.8" y="78.6">50V</text>
<text x="88.6" y="79" transform="rotate(-90 88.6 79)">2</text>
<text x="168.9" y="82.3">SHARED PAD</text>
<text x="4.4" y="84.2">RF_B1_3_DM_SPDT_TO_DIP</text>
<text x="21.3" y="84.2">o</text>
<text x="31.1" y="84.4">RF4</text>
<text x="37" y="84.4">SCLK</text>
<text x="37.5" y="86.9">GND</text>
<text x="41.5" y="86.1">9</text>
<text x="50.2" y="86.2">C1122</text>
<text x="50.2" y="88.7">01005</text>
<text x="50.8" y="87.5">NM</text>
<text x="54.3" y="84.2" transform="rotate(-90 54.3 84.2)">1</text>
<text x="57.1" y="88.7">+/-0.02mm</text>
<text x="59.1" y="84.9">C1121</text>
<text x="59.1" y="87.5">01005</text>
<text x="59.7" y="86.2">NM</text>
<text x="63.2" y="89.2" transform="rotate(-90 63.2 89.2)">2</text>
<text x="71.1" y="84.9">&lt;7,8,14,20&gt;</text>
<text x="81.3" y="89.9">SHARED PAD WITH C0531</text>
<text x="184.4" y="88.6" transform="rotate(-180 184.4 88.6)">o</text>
<text x="186.7" y="89.2">RF_CN_B3_DM_DIP_TO_LNA</text>
<text x="205.6" y="89.2">&lt;18&gt;</text>
<text x="30.5" y="90.8">MXD8645H</text>
<text x="48.3" y="90">+/-0.02mm</text>
<text x="54.3" y="90.4" transform="rotate(-90 54.3 90.4)">2</text>
<text x="100.6" y="91.1" transform="rotate(-180 100.6 91.1)">o</text>
<text x="102.9" y="91.8">RF_CN_B40_DM_FLT_TO_LNA</text>
<text x="122.4" y="91.8">&lt;18&gt;</text>
<text x="163.2" y="93.8">C1126</text>
<text x="163.8" y="95.1">NM</text>
<text x="167.3" y="91.8" transform="rotate(-90 167.3 91.8)">1</text>
<text x="175.3" y="95.1">3nH</text>
<text x="26.7" y="100.8">L1124</text>
<text x="47" y="96.4">FL1101</text>
<text x="86.4" y="100.8">C1103</text>
<text x="150.8" y="102" transform="rotate(-90 150.8 102)">1</text>
<text x="161.3" y="97.6">+/-0.02mm</text>
<text x="163.2" y="96.4">01005</text>
<text x="167.3" y="98" transform="rotate(-90 167.3 98)">2</text>
<text x="169.9" y="100">1</text>
<text x="171.4" y="98.3">C1110</text>
<text x="175.3" y="96.7">±0.1nH</text>
<text x="175.3" y="98.4">01005</text>
<text x="177.4" y="100">2</text>
<text x="184.4" y="100" transform="rotate(-180 184.4 100)">o</text>
<text x="186.7" y="100.7">RF_GLB_B3_DM_DIP_TO_LNA_1</text>
<text x="205.6" y="100.7">&lt;18&gt;</text>
<text x="-.1" y="103.2">&lt;12&gt;</text>
<text x="3.7" y="103.2">RF_B40_DM_SP4T_TO_FLT</text>
<text x="19.8" y="103.2">o</text>
<text x="25.1" y="102.6">1</text>
<text x="26.7" y="106">1nH</text>
<text x="26.7" y="107.7">±0.1nH</text>
<text x="32.6" y="102.6">2</text>
<text x="36.5" y="105.8" transform="rotate(-90 36.5 105.8)">1</text>
<text x="38.1" y="107.8">L1102</text>
<text x="45.5" y="102.6">1</text>
<text x="45.5" y="106.4">3</text>
<text x="45.5" y="105.1">2</text>
<text x="47.6" y="103.4">IN</text>
<text x="47.6" y="107.2">GND2</text>
<text x="47.6" y="106">GND1</text>
<text x="54.6" y="107.2">GND3</text>
<text x="55.4" y="103.4">OUT</text>
<text x="59.3" y="102.6">4</text>
<text x="59.3" y="106.4">5</text>
<text x="67" y="105.8" transform="rotate(-90 67 105.8)">1</text>
<text x="68.6" y="107.8">L1101</text>
<text x="84.8" y="102.6">1</text>
<text x="86.4" y="104">2.2nH</text>
<text x="86.4" y="105.6">±0.1nH</text>
<text x="86.4" y="107.3">01005</text>
<text x="92.3" y="102.6">2</text>
<text x="100.6" y="102.6" transform="rotate(-180 100.6 102.6)">o</text>
<text x="102.9" y="103.2">RF_CN_B40_GLB_FLT_TO_LNA_1</text>
<text x="122.4" y="103.2">&lt;18&gt;</text>
<text x="153.2" y="104">L1106</text>
<text x="153.2" y="105.5">NM</text>
<text x="163.2" y="107.8">C1127</text>
<text x="167.3" y="105.8" transform="rotate(-90 167.3 105.8)">1</text>
<text x="184.4" y="102.6" transform="rotate(-180 184.4 102.6)">o</text>
<text x="186.7" y="103.2">RF_CN_B1_DM_DIP_TO_LNA</text>
<text x="205.6" y="103.2">&lt;18&gt;</text>
<text x="26.7" y="109.3">01005</text>
<text x="36.5" y="113.3" transform="rotate(-90 36.5 113.3)">2</text>
<text x="38.1" y="109.1">2.6nH</text>
<text x="38.1" y="110.3">±0.1nH</text>
<text x="38.1" y="111.6">01005</text>
<text x="47" y="111.6">F6QA2G350M2QA</text>
<text x="67" y="113.3" transform="rotate(-90 67 113.3)">2</text>
<text x="68.6" y="109.1">18nH</text>
<text x="68.6" y="110.3">±3%</text>
<text x="68.6" y="111.6">01005</text>
<text x="74.7" y="113.4">RF_B1_3_DM_SPDT_TO_DIP</text>
<text x="94.7" y="113.4">o</text>
<text x="103.9" y="112.7">1</text>
<text x="105.4" y="111">C1107</text>
<text x="111.4" y="112.7">2</text>
<text x="125.5" y="112.7">1</text>
<text x="127" y="108.4">FL1103</text>
<text x="127.6" y="113.6">IN</text>
<text x="136.1" y="112.3">OUT1</text>
<text x="140.6" y="111.5">9</text>
<text x="149.8" y="111">01005</text>
<text x="149.8" y="112.6">+/-0.02mm</text>
<text x="150.8" y="109.5" transform="rotate(-90 150.8 109.5)">2</text>
<text x="161.3" y="111.6">+/-0.02mm</text>
<text x="163.2" y="110.3">01005</text>
<text x="163.8" y="109.1">NM</text>
<text x="167.3" y="112" transform="rotate(-90 167.3 112)">2</text>
<text x="170.2" y="112.2">C1108</text>
<text x="105.4" y="116.2">3nH</text>
<text x="105.4" y="117.8">±0.1nH</text>
<text x="105.4" y="119.5">01005</text>
<text x="115.3" y="115.9" transform="rotate(-90 115.3 115.9)">1</text>
<text x="116.8" y="117.9">L1104</text>
<text x="116.8" y="119.2">4.3nH</text>
<text x="136.1" y="114.9">OUT2</text>
<text x="136.5" y="119.9">GND</text>
<text x="136.5" y="118.7">GND</text>
<text x="140.6" y="119.1">8</text>
<text x="140.6" y="117.8">10</text>
<text x="140.6" y="114">6</text>
<text x="150.8" y="115.9" transform="rotate(-90 150.8 115.9)">1</text>
<text x="153.2" y="117.9">L1105</text>
<text x="153.2" y="119.5">NM</text>
<text x="163.8" y="119.1">SHARED PAD</text>
<text x="168.7" y="114">1</text>
<text x="172.7" y="115">3nH</text>
<text x="172.7" y="116.7">±0.1nH</text>
<text x="172.7" y="118.3">01005</text>
<text x="176.1" y="114">2</text>
<text x="184.4" y="114" transform="rotate(-180 184.4 114)">o</text>
<text x="186.7" y="114.6">RF_GLB_B1_DM_DIP_TO_LNA_1</text>
<text x="205.6" y="114.6">&lt;18&gt;</text>
<text x="115.3" y="123.4" transform="rotate(-90 115.3 123.4)">2</text>
<text x="116.8" y="120.5">±3%</text>
<text x="116.8" y="121.8">01005</text>
<text x="136.5" y="125">GND</text>
<text x="136.5" y="123.7">GND</text>
<text x="136.5" y="122.5">GND</text>
<text x="136.5" y="121.2">GND</text>
<text x="140.6" y="125.4">2</text>
<text x="140.6" y="124.2">3</text>
<text x="140.6" y="122.9">4</text>
<text x="140.6" y="121.6">5</text>
<text x="140.6" y="120.4">7</text>
<text x="149.8" y="124.9">01005</text>
<text x="150.8" y="123.4" transform="rotate(-90 150.8 123.4)">2</text>
<text x="127" y="130.2">G6QN2G140M2RN</text>
<text x="136.5" y="126.3">GND</text>
<text x="149.8" y="126.6">+/-0.02mm</text>
<text x="162.9" y="139.4">Title</text>
<text x="162.9" y="143.2">Size</text>
<text x="163.6" y="139.5">Title</text>
<text x="163.6" y="143.3">Size</text>
<text x="168" y="143.2">Document Number</text>
<text x="168" y="140.7">L10_MAIN</text>
<text x="168.7" y="143.3">Document Number</text>
<text x="205" y="143.2">Rev</text>
<text x="205.7" y="143.3">Rev</text>
<text x="162.9" y="147">Date:</text>
<text x="163.6" y="147.1">Date:</text>
<text x="164.2" y="144.5">A3</text>
<text x="168" y="144.5">DRX MIMO</text>
<text x="169.5" y="147">Friday, November 26, 2021</text>
<text x="188.4" y="147">Sheet</text>
<text x="189.2" y="147.1">Sheet</text>
<text x="194.8" y="147">12</text>
<text x="198.5" y="147">of</text>
<text x="202.5" y="147">75</text>
<text x="206.3" y="144.5">P0</text>
</g>
<g font-size=".9">
<text x="22" y=".9">5</text>
<text x="63.4" y=".9">4</text>
<text x="104.9" y=".9">3</text>
<text x="146.4" y=".9">2</text>
<text x="187.9" y=".9">1</text>
<text x=".3" y="20.3">D</text>
<text x="209" y="20.3">D</text>
<text x=".3" y="56.7">C</text>
<text x="209" y="56.7">C</text>
<text x=".3" y="93.2">B</text>
<text x="209" y="93.2">B</text>
<text x=".3" y="129.7">A</text>
<text x="209" y="129.7">A</text>
<text x="22" y="148.1">5</text>
<text x="63.4" y="148.1">4</text>
<text x="104.9" y="148.1">3</text>
<text x="146.4" y="148.1">2</text>
<text x="187.9" y="148.1">1</text>
</g>
</svg>
